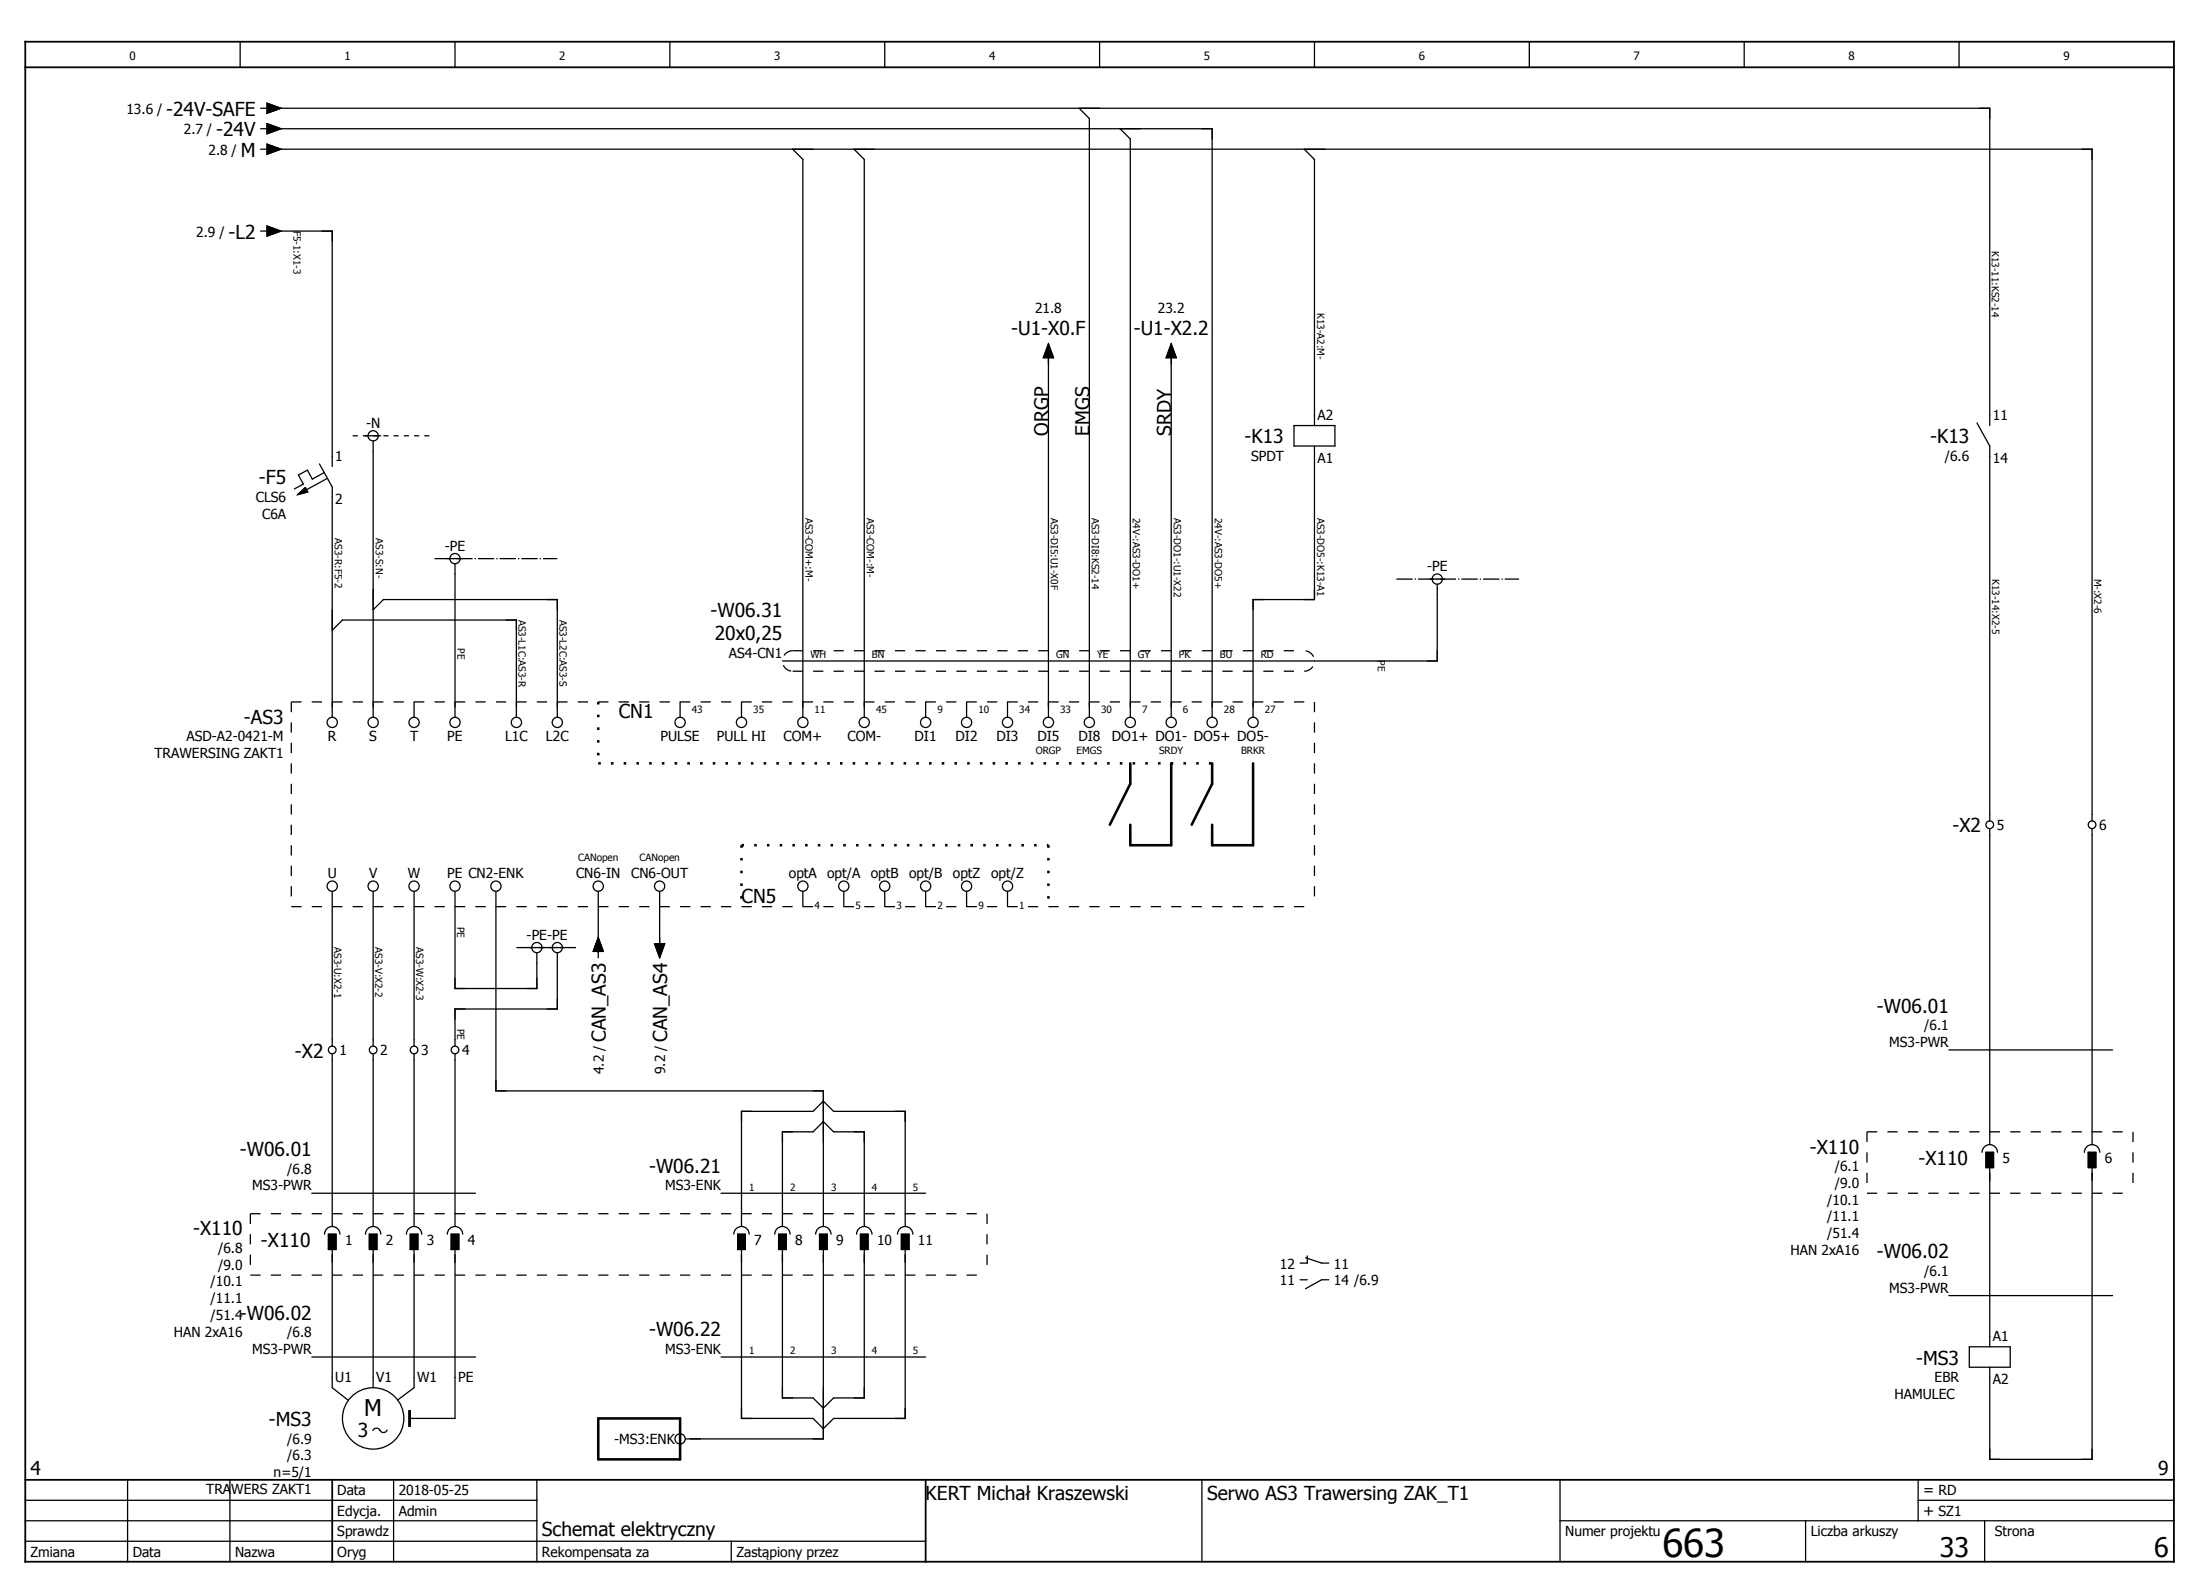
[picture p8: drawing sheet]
<svg xmlns="http://www.w3.org/2000/svg" width="430mm" height="310mm" viewBox="0 0 430 310" stroke-linecap="round" stroke-linejoin="round" font-family="sans-serif">
<g fill="none" stroke="#000" stroke-width=".25">
<path d="M46.9 8.2v5M88.9 8.2v5M130.9 8.2v5M172.9 8.2v5M214.9 8.2v5M256.9 8.2v5M298.9 8.2v5M340.9 8.2v5M382.9 8.2v5M50.9 25.2h1.3M50.9 29.2h1.3M50.9 21.2h1.3"/>
<path d="M52.2 20.2l2.7 1-2.7 1zM52.2 24.2l2.7 1-2.7 1zM52.2 28.2l2.7 1-2.7 1zM52.9 25.2h184v115M52.9 29.2h356v131.2M52.9 21.2h336v62M154.9 29.2l2 2v109M166.9 29.2l2 2v109M210.9 21.2l2 2v117M218.9 25.2l2 2v113M254.9 29.2l2 2v52M50.9 45.2h1.3"/>
<path d="M52.2 44.2l2.7 1-2.7 1zM52.9 45.2h12v46M204.9 69.9v70.3M204.9 67.2l1 2.7h-2zM228.9 69.9v70.3M228.9 67.2l1 2.7h-2zM58.2 96.7l1.5-1.4 .5 .8zM62.4 90.7l2.5 4.5v45M63.4 92.3l-2.4 1.3-.9-1.7-1.8 .9 1 1.8-1.8 .9M64 93.5l-4.1 2.2M71.4 85.2h3M72.9 86.2v54"/>
<path d="M252.9 83.2h8v4h-8zM256.9 87.2v30h-12v23M386.4 82.7l2.5 4.5v73.2M72.9 119.2l2-2h34v23M87.4 109.2h3M88.9 110.2v30M279.4 113.2h3M280.9 114.2v15h-128M64.9 123.2l2-2h34v19M80.9 137.2v3M132.9 137.2v3M144.9 137.2v3"/>
<path d="M180.9 137.2v3M188.9 137.2v3M196.9 137.2v3M64.9 174.2v30.2M72.9 174.2v30.2M80.9 174.2v30.2M88.9 174.2v19h16v-7M96.9 174.2v39h64v26.5M116.9 174.2v13M128.9 174.2v11M156.9 174.2v3M164.9 174.2v3"/>
<path d="M172.9 174.2v3M180.9 174.2v3M188.9 174.2v3M196.9 174.2v3M388.9 161.9v61.8M408.9 161.9v61.8M103.4 185.2h3M107.4 185.2h3M108.9 186.2v11h-20v7.2M116.9 183.2l1 2.7h-2zM127.9 184.4h2l-1 2.8zM64.9 205.9v33.8"/>
<path d="M72.9 205.9v33.8M80.9 205.9v33.8M88.9 205.9v33.8M380.9 205.2h32M60.9 233.2h32M140.9 233.2h40M144.9 239.7v-22.5h14l2-2 2 2h14v22.5M152.9 239.7v-18.5h6l2-2 2 2h6v18.5M387.4 225.2a1.5 1.5 0 0 1 1.5-1.5 1.5 1.5 0 0 1 1.5 1.5M388.2 225.2h1.5v3h-1.5zM388.9 228.2v35M407.4 225.2a1.5 1.5 0 0 1 1.5-1.5 1.5 1.5 0 0 1 1.5 1.5"/>
<path d="M408.2 225.2h1.5v3h-1.5zM408.9 228.2v57h-20v-18M63.4 241.2a1.5 1.5 0 0 1 1.5-1.5 1.5 1.5 0 0 1 1.5 1.5M64.2 241.2h1.5v3h-1.5zM64.9 244.2v27l3.2 2.4M71.4 241.2a1.5 1.5 0 0 1 1.5-1.5 1.5 1.5 0 0 1 1.5 1.5M72.2 241.2h1.5v3h-1.5zM72.9 244.2v27M79.4 241.2a1.5 1.5 0 0 1 1.5-1.5 1.5 1.5 0 0 1 1.5 1.5M80.2 241.2h1.5v3h-1.5zM80.9 244.2v27l-3.2 2.4M87.4 241.2a1.5 1.5 0 0 1 1.5-1.5 1.5 1.5 0 0 1 1.5 1.5"/>
<path d="M88.2 241.2h1.5v3h-1.5zM88.9 244.2v33h-9M143.4 241.2a1.5 1.5 0 0 1 1.5-1.5 1.5 1.5 0 0 1 1.5 1.5M144.2 241.2h1.5v3h-1.5zM144.9 244.2v33h14l2 2 2-2h14v-33M151.4 241.2a1.5 1.5 0 0 1 1.5-1.5 1.5 1.5 0 0 1 1.5 1.5M152.2 241.2h1.5v3h-1.5zM152.9 244.2v29h6l2 2 2-2h6v-29M159.4 241.2a1.5 1.5 0 0 1 1.5-1.5 1.5 1.5 0 0 1 1.5 1.5M160.2 241.2h1.5v3h-1.5zM160.9 244.2v37h-27M167.4 241.2a1.5 1.5 0 0 1 1.5-1.5 1.5 1.5 0 0 1 1.5 1.5"/>
<path d="M168.2 241.2h1.5v3h-1.5zM175.4 241.2a1.5 1.5 0 0 1 1.5-1.5 1.5 1.5 0 0 1 1.5 1.5M176.2 241.2h1.5v3h-1.5zM254.1 250.1h1.4M255.2 245.8l3.1 1M255.5 245.4v1.4h-1.4M258.3 246.8h1.4M259.7 250.1h-1.4l-3.1 1.7M380.9 253.2h32M60.9 265.2h32M72.9 279.5a.75 .75 0 0 1 .7-.5 .75 .75 0 0 1 .7 .5M74.3 279.4a.75 .75 0 0 0 .7 .5 .75 .75 0 0 0 .7-.5"/>
<path d="M79.9 275.7h.3v3h-.3zM140.9 265.2h40M384.9 263.2h8v4h-8zM4.9 297.2h100M4.9 293.2h100M24.9 289.2v16M44.9 289.2v16M76.9 289.2v16M104.9 289.2v16M234.9 289.2v16M304.9 297.2h120M304.9 289.2v16"/>
<path d="M352.9 297.2v8M374.9 293.2h50M374.9 289.2v8M387.9 297.2v8M4.9 301.2h176M142.9 301.2v4"/>
<circle cx="72.9" cy="85.2" r="1"/>
<circle cx="88.9" cy="109.2" r="1"/>
<circle cx="280.9" cy="113.2" r="1"/>
<circle cx="64.9" cy="141.2" r="1"/>
<circle cx="72.9" cy="141.2" r="1"/>
<circle cx="80.9" cy="141.2" r="1"/>
<circle cx="88.9" cy="141.2" r="1"/>
<circle cx="100.9" cy="141.2" r="1"/>
<circle cx="108.9" cy="141.2" r="1"/>
<circle cx="132.9" cy="141.2" r="1"/>
<circle cx="144.9" cy="141.2" r="1"/>
<circle cx="156.9" cy="141.2" r="1"/>
<circle cx="168.9" cy="141.2" r="1"/>
<circle cx="180.9" cy="141.2" r="1"/>
<circle cx="188.9" cy="141.2" r="1"/>
<circle cx="196.9" cy="141.2" r="1"/>
<circle cx="204.9" cy="141.2" r="1"/>
<circle cx="212.9" cy="141.2" r="1"/>
<circle cx="220.9" cy="141.2" r="1"/>
<circle cx="228.9" cy="141.2" r="1"/>
<circle cx="236.9" cy="141.2" r="1"/>
<circle cx="244.9" cy="141.2" r="1"/>
<circle cx="64.9" cy="173.2" r="1"/>
<circle cx="72.9" cy="173.2" r="1"/>
<circle cx="80.9" cy="173.2" r="1"/>
<circle cx="88.9" cy="173.2" r="1"/>
<circle cx="96.9" cy="173.2" r="1"/>
<circle cx="116.9" cy="173.2" r="1"/>
<circle cx="128.9" cy="173.2" r="1"/>
<circle cx="156.9" cy="173.2" r="1"/>
<circle cx="164.9" cy="173.2" r="1"/>
<circle cx="172.9" cy="173.2" r="1"/>
<circle cx="180.9" cy="173.2" r="1"/>
<circle cx="188.9" cy="173.2" r="1"/>
<circle cx="196.9" cy="173.2" r="1"/>
<circle cx="388.9" cy="161.2" r=".75"/>
<circle cx="408.9" cy="161.2" r=".75"/>
<circle cx="104.9" cy="185.2" r="1"/>
<circle cx="108.9" cy="185.2" r="1"/>
<circle cx="64.9" cy="205.2" r=".75"/>
<circle cx="72.9" cy="205.2" r=".75"/>
<circle cx="80.9" cy="205.2" r=".75"/>
<circle cx="88.9" cy="205.2" r=".75"/>
<circle cx="72.9" cy="277.2" r="6"/>
<circle cx="132.9" cy="281.2" r="1"/>
</g>
<path d="M4.9 13.2h420M4.9 8.2h420v297h-420zM4.9 289.2h420M64.9 289.2v16M180.9 289.2v16" fill="none" stroke="#000" stroke-width=".35"/>
<path d="M220.9 149.2v4l-4 8M228.9 149.2v16h-8v-4M236.9 149.2v4l-4 8M244.9 149.2v16h-8v-4M116.9 277.2h16v8h-16z" fill="none" stroke="#000" stroke-width=".5"/>
<path d="M68.9 85.2h16" fill="none" stroke="#000" stroke-width=".25" stroke-dasharray="1 1" stroke-linecap="butt"/>
<path d="M116.9 137.2v12M116.9 149.2h120M144.9 165.2v12M144.9 165.2h60M204.9 165.2v12" fill="none" stroke="#000" stroke-width=".5" stroke-dasharray=".5 2 .5 2" stroke-linecap="butt"/>
<path d="M84.9 109.2h24M272.9 113.2h24M100.9 185.2h12" fill="none" stroke="#000" stroke-width=".25" stroke-dasharray="3.2 .4 .3 .4" stroke-linecap="butt"/>
<g fill="#000" stroke="#000" stroke-width=".2">
<path d="M52.2 24.2l2.7 1-2.7 1zM52.2 28.2l2.7 1-2.7 1zM52.2 20.2l2.7 1-2.7 1zM52.2 44.2l2.7 1-2.7 1zM204.9 67.2l1 2.7h-2zM228.9 67.2l1 2.7h-2zM58.2 96.7l1.5-1.4 .5 .8zM116.9 183.2l1 2.7h-2zM127.9 184.4h2l-1 2.8zM388.2 225.2h1.5v3h-1.5zM408.2 225.2h1.5v3h-1.5zM64.2 241.2h1.5v3h-1.5z"/>
<path d="M72.2 241.2h1.5v3h-1.5zM80.2 241.2h1.5v3h-1.5zM88.2 241.2h1.5v3h-1.5zM144.2 241.2h1.5v3h-1.5zM152.2 241.2h1.5v3h-1.5zM160.2 241.2h1.5v3h-1.5zM168.2 241.2h1.5v3h-1.5zM176.2 241.2h1.5v3h-1.5zM79.9 275.7h.3v3h-.3z"/>
</g>
<g fill="none" stroke="#000" stroke-width=".25" stroke-dasharray="2 2" stroke-linecap="butt">
<path d="M56.9 137.2h200M56.9 137.2v40M154.9 131.2h100M154.9 127.2h100M154.9 127.2a2 2 0 0 0-2 2 2 2 0 0 0 2 2M254.9 131.2a2 2 0 0 0 2-2 2 2 0 0 0-2-2M256.9 137.2v40M56.9 177.2h200M48.9 237.2h144M48.9 237.2v12M192.9 237.2v12M364.9 233.2h52"/>
<path d="M364.9 221.2h52M364.9 221.2v12M416.9 221.2v12M48.9 249.2h144"/>
</g>
<text font-size="7.5" x="324.9" y="304.2">663</text>
<g font-size="5.3">
<text x="379.2" y="304.2">33</text>
<text x="421.1" y="304.2">6</text>
</g>
<text font-size="4.5" x="71.2" y="276.7">M</text>
<g font-size="3.7">
<text x="32.5" y="22.6">-24V-SAFE</text>
<text x="42.2" y="26.6">-24V</text>
<text x="47" y="30.6">M</text>
<text x="44.7" y="46.6">-L2</text>
<text x="197.7" y="65.4">-U1-X0.F</text>
<text x="221.6" y="65.4">-U1-X2.2</text>
<text x="204.9" y="85.2" transform="rotate(-90 204.9 85.2)">ORGP</text>
<text x="212.9" y="85.2" transform="rotate(-90 212.9 85.2)">EMGS</text>
<text x="228.9" y="85.2" transform="rotate(-90 228.9 85.2)">SRDY</text>
<text x="243.3" y="86.6">-K13</text>
<text x="377.3" y="86.6">-K13</text>
<text x="50.6" y="94.6">-F5</text>
<text x="138.9" y="120.6">-W06.31</text>
<text x="139.7" y="125.1">20x0,25</text>
<text x="47.7" y="141.4">-AS3</text>
<text x="120.9" y="140.4">CN1</text>
<text x="381.7" y="162.6">-X2</text>
<text x="144.9" y="176.4">CN5</text>
<text x="366.9" y="197.9">-W06.01</text>
<text x="118.4" y="203.6" transform="rotate(-90 118.4 203.6)">CAN_AS3</text>
<text x="130.4" y="203.6" transform="rotate(-90 130.4 203.6)">CAN_AS4</text>
<text x="57.7" y="206.6">-X2</text>
<text x="46.9" y="225.9">-W06.01</text>
<text x="353.8" y="225.4">-X110</text>
<text x="375" y="227.6">-X110</text>
<text x="126.9" y="229.1">-W06.21</text>
<text x="37.8" y="241.4">-X110</text>
<text x="51" y="243.6">-X110</text>
<text x="366.9" y="245.9">-W06.02</text>
<text x="46.9" y="257.9">-W06.02</text>
<text x="126.9" y="261.1">-W06.22</text>
<text x="374.6" y="266.6">-MS3</text>
<text x="52.6" y="278.6">-MS3</text>
<text x="70" y="280.8">3</text>
<text x="5.9" y="288.2">4</text>
<text x="180.9" y="293.2">KERT Michał Kraszewski</text>
<text x="235.9" y="293.2">Serwo AS3 Trawersing ZAK_T1</text>
<text x="421.9" y="288.2">9</text>
<text x="105.9" y="300.2">Schemat elektryczny</text>
</g>
<g font-size="3">
<text x="375.9" y="292.2">= RD</text>
<text x="375.9" y="296.2">+ SZ1</text>
</g>
<g font-size="2.7">
<text x="24.7" y="22.2">13.6 /</text>
<text x="35.9" y="26.2">2.7 /</text>
<text x="40.8" y="30.2">2.8 /</text>
<text x="38.4" y="46.2">2.9 /</text>
<text x="202.3" y="61.1">21.8</text>
<text x="226.3" y="61.1">23.2</text>
<text x="71.5" y="83.6">-N</text>
<text x="257.5" y="82">A2</text>
<text x="389.5" y="82">11</text>
<text x="65.5" y="90">1</text>
<text x="244.5" y="90.1">SPDT</text>
<text x="257.5" y="90.4">A1</text>
<text x="380.1" y="90.1">/6.6</text>
<text x="389.5" y="90.4">14</text>
<text x="50" y="98.1">CLS6</text>
<text x="51.2" y="101.4">C6A</text>
<text x="65.5" y="98.4">2</text>
<text x="86.9" y="107.6">-PE</text>
<text x="278.9" y="111.6">-PE</text>
<text x="142.5" y="128.6">AS4-CN1</text>
<text x="30.2" y="148.1">TRAWERSING ZAKT1</text>
<text x="36.5" y="144.9">ASD-A2-0421-M</text>
<text x="64.1" y="144.8">R</text>
<text x="72.2" y="144.8">S</text>
<text x="80.2" y="144.8">T</text>
<text x="87.4" y="144.8">PE</text>
<text x="98.7" y="144.8">L1C</text>
<text x="106.7" y="144.8">L2C</text>
<text x="129.1" y="144.8">PULSE</text>
<text x="140.1" y="144.8">PULL HI</text>
<text x="153.1" y="144.8">COM+</text>
<text x="165.6" y="144.8">COM-</text>
<text x="178.8" y="144.8">DI1</text>
<text x="186.8" y="144.8">DI2</text>
<text x="194.8" y="144.8">DI3</text>
<text x="202.8" y="144.8">DI5</text>
<text x="210.8" y="144.8">DI8</text>
<text x="217.3" y="144.8">DO1+ DO1- DO5+ DO5-</text>
<text x="390.3" y="162.2">5</text>
<text x="410.3" y="162.2">6</text>
<text x="64.1" y="171.6">U</text>
<text x="72.1" y="171.6">V</text>
<text x="79.7" y="171.6">W</text>
<text x="87.4" y="171.6">PE CN2-ENK</text>
<text x="112.6" y="171.6">CN6-IN</text>
<text x="123.4" y="171.6">CN6-OUT</text>
<text x="154.2" y="171.6">optA</text>
<text x="161.7" y="171.6">opt/A</text>
<text x="170.2" y="171.6">optB</text>
<text x="177.7" y="171.6">opt/B</text>
<text x="186.3" y="171.6">optZ</text>
<text x="193.7" y="171.6">opt/Z</text>
<text x="102.9" y="183.6">-PE-PE</text>
<text x="376.1" y="201.3">/6.1</text>
<text x="66.3" y="206.2">1</text>
<text x="74.3" y="206.2">2</text>
<text x="82.3" y="206.2">3</text>
<text x="90.3" y="206.2">4</text>
<text x="118" y="209.9" transform="rotate(-90 118 209.9)">4.2 /</text>
<text x="130" y="209.9" transform="rotate(-90 130 209.9)">9.2 /</text>
<text x="369.3" y="204.6">MS3-PWR</text>
<text x="391.4" y="227.2">5</text>
<text x="411.4" y="227.2">6</text>
<text x="49.3" y="232.6">MS3-PWR</text>
<text x="56.1" y="229.3">/6.8</text>
<text x="130" y="232.6">MS3-ENK</text>
<text x="358.6" y="228.9">/6.1</text>
<text x="358.6" y="232.1">/9.0</text>
<text x="357.2" y="235.4">/10.1</text>
<text x="357.2" y="238.6">/11.1</text>
<text x="42.6" y="244.9">/6.8</text>
<text x="67.4" y="243.2">1</text>
<text x="75.4" y="243.2">2</text>
<text x="83.4" y="243.2">3</text>
<text x="91.4" y="243.2">4</text>
<text x="147.4" y="243.2">7</text>
<text x="155.4" y="243.2">8</text>
<text x="163.4" y="243.2">9</text>
<text x="171.4" y="243.2">10</text>
<text x="179.4" y="243.2">11</text>
<text x="350" y="245.2">HAN 2xA16</text>
<text x="357.2" y="241.9">/51.4</text>
<text x="41.2" y="251.4">/10.1</text>
<text x="42.6" y="248.1">/9.0</text>
<text x="250.2" y="247.9">12</text>
<text x="250.2" y="251.1">11</text>
<text x="260.7" y="247.9">11</text>
<text x="260.7" y="251.1">14 /6.9</text>
<text x="376.1" y="249.3">/6.1</text>
<text x="41.2" y="254.6">/11.1</text>
<text x="41.2" y="257.9">/51.4</text>
<text x="369.3" y="252.6">MS3-PWR</text>
<text x="34" y="261.2">HAN 2xA16</text>
<text x="56.1" y="261.3">/6.8</text>
<text x="389.5" y="262">A1</text>
<text x="49.3" y="264.6">MS3-PWR</text>
<text x="65.5" y="270">U1</text>
<text x="73.5" y="270">V1</text>
<text x="81.5" y="270">W1</text>
<text x="89.5" y="270">PE</text>
<text x="130" y="264.6">MS3-ENK</text>
<text x="370.3" y="273.4">HAMULEC</text>
<text x="378.2" y="270.1">EBR</text>
<text x="389.5" y="270.4">A2</text>
<text x="56.1" y="282.1">/6.9</text>
<text x="56.1" y="285.4">/6.3</text>
<text x="120" y="282.2">-MS3:ENK</text>
<text x="40.3" y="291.9">TRAWERS ZAKT1</text>
<text x="53.5" y="288.6">n=5/1</text>
<text x="65.9" y="292.2">Data</text>
<text x="77.9" y="292.2">2018-05-25</text>
<text x="65.9" y="296.2">Edycja.</text>
<text x="77.9" y="296.2">Admin</text>
<text x="5.9" y="304.2">Zmiana</text>
<text x="25.9" y="304.2">Data</text>
<text x="45.9" y="304.2">Nazwa</text>
<text x="65.9" y="304.2">Oryg</text>
<text x="65.9" y="300.2">Sprawdz</text>
<text x="105.9" y="304.2">Rekompensata za</text>
<text x="143.9" y="304.2">Zastąpiony przez</text>
<text x="305.9" y="300.2">Numer projektu</text>
<text x="353.9" y="300.2">Liczba arkuszy</text>
<text x="389.9" y="300.2">Strona</text>
</g>
<g font-size="2.3">
<text x="25.3" y="11.7">0</text>
<text x="67.3" y="11.7">1</text>
<text x="109.3" y="11.7">2</text>
<text x="151.3" y="11.7">3</text>
<text x="193.3" y="11.7">4</text>
<text x="235.3" y="11.7">5</text>
<text x="277.3" y="11.7">6</text>
<text x="319.3" y="11.7">7</text>
<text x="361.3" y="11.7">8</text>
<text x="403.3" y="11.7">9</text>
</g>
<g font-size="2">
<text x="57.3" y="45.1" transform="rotate(90 57.3 45.1)">F5-1:X1-3</text>
<text x="389.3" y="49.1" transform="rotate(90 389.3 49.1)">K13-11:KS2-14</text>
<text x="257.4" y="61.2" transform="rotate(90 257.4 61.2)">K13-A2:M-</text>
<text x="157.4" y="101.2" transform="rotate(90 157.4 101.2)">AS3-COM+:M-</text>
<text x="169.4" y="101.2" transform="rotate(90 169.4 101.2)">AS3-COM-:M-</text>
<text x="205.4" y="101.2" transform="rotate(90 205.4 101.2)">AS3-DI5:U1-X0F</text>
<text x="213.4" y="101.2" transform="rotate(90 213.4 101.2)">AS3-DI8:KS2-14</text>
<text x="221.4" y="101.2" transform="rotate(90 221.4 101.2)">24V-:AS3-DO1+</text>
<text x="229.4" y="101.2" transform="rotate(90 229.4 101.2)">AS3-DO1-:U1-X22</text>
<text x="237.4" y="101.2" transform="rotate(90 237.4 101.2)">24V-:AS3-DO5+</text>
<text x="257.4" y="101.2" transform="rotate(90 257.4 101.2)">AS3-DO5-:K13-A1</text>
<text x="65.4" y="105.2" transform="rotate(90 65.4 105.2)">AS3-R:F5-2</text>
<text x="73.4" y="105.2" transform="rotate(90 73.4 105.2)">AS3-S:N-</text>
<text x="389.4" y="113.2" transform="rotate(90 389.4 113.2)">K13-14:X2-5</text>
<text x="409.3" y="113.1" transform="rotate(90 409.3 113.1)">M-:X2-6</text>
<text x="101.3" y="121.1" transform="rotate(90 101.3 121.1)">AS3-L1C:AS3-R</text>
<text x="109.3" y="121.1" transform="rotate(90 109.3 121.1)">AS3-L2C:AS3-S</text>
<text x="89.4" y="126.7" transform="rotate(90 89.4 126.7)">PE</text>
<text x="158.4" y="128.7">WH</text>
<text x="170.4" y="128.7">BN</text>
<text x="206.4" y="128.7">GN</text>
<text x="214.4" y="128.7">YE</text>
<text x="222.4" y="128.7">GY</text>
<text x="230.4" y="128.7">PK</text>
<text x="238.4" y="128.7">BU</text>
<text x="246.4" y="128.7">RD</text>
<text x="269.3" y="129.1" transform="rotate(90 269.3 129.1)">PE</text>
<text x="135.2" y="139.3">43</text>
<text x="147.2" y="139.3">35</text>
<text x="159.2" y="139.3">11</text>
<text x="171.2" y="139.3">45</text>
<text x="183.2" y="139.3">9</text>
<text x="191.2" y="139.3">10</text>
<text x="199.2" y="139.3">34</text>
<text x="207.2" y="139.3">33</text>
<text x="215.2" y="139.3">30</text>
<text x="223.2" y="139.3">7</text>
<text x="231.2" y="139.3">6</text>
<text x="239.2" y="139.3">28</text>
<text x="247.2" y="139.3">27</text>
<text x="202.5" y="147.4">ORGP</text>
<text x="210.4" y="147.4">EMGS</text>
<text x="226.6" y="147.4">SRDY</text>
<text x="242.6" y="147.4">BRKR</text>
<text x="113" y="168.2">CANopen</text>
<text x="125" y="168.2">CANopen</text>
<text x="159.2" y="177.7">4</text>
<text x="167.2" y="177.7">5</text>
<text x="175.2" y="177.7">3</text>
<text x="183.2" y="177.7">2</text>
<text x="191.2" y="177.7">9</text>
<text x="199.2" y="177.7">1</text>
<text x="65.3" y="185.1" transform="rotate(90 65.3 185.1)">AS3-U:X2-1</text>
<text x="73.3" y="185.1" transform="rotate(90 73.3 185.1)">AS3-V:X2-2</text>
<text x="81.3" y="185.1" transform="rotate(90 81.3 185.1)">AS3-W:X2-3</text>
<text x="89.3" y="181.1" transform="rotate(90 89.3 181.1)">PE</text>
<text x="89.3" y="201.1" transform="rotate(90 89.3 201.1)">PE</text>
<text x="146.4" y="232.7">1</text>
<text x="154.4" y="232.7">2</text>
<text x="162.4" y="232.7">3</text>
<text x="170.4" y="232.7">4</text>
<text x="178.4" y="232.7">5</text>
<text x="146.4" y="264.7">1</text>
<text x="154.4" y="264.7">2</text>
<text x="162.4" y="264.7">3</text>
<text x="170.4" y="264.7">4</text>
<text x="178.4" y="264.7">5</text>
</g>
</svg>
